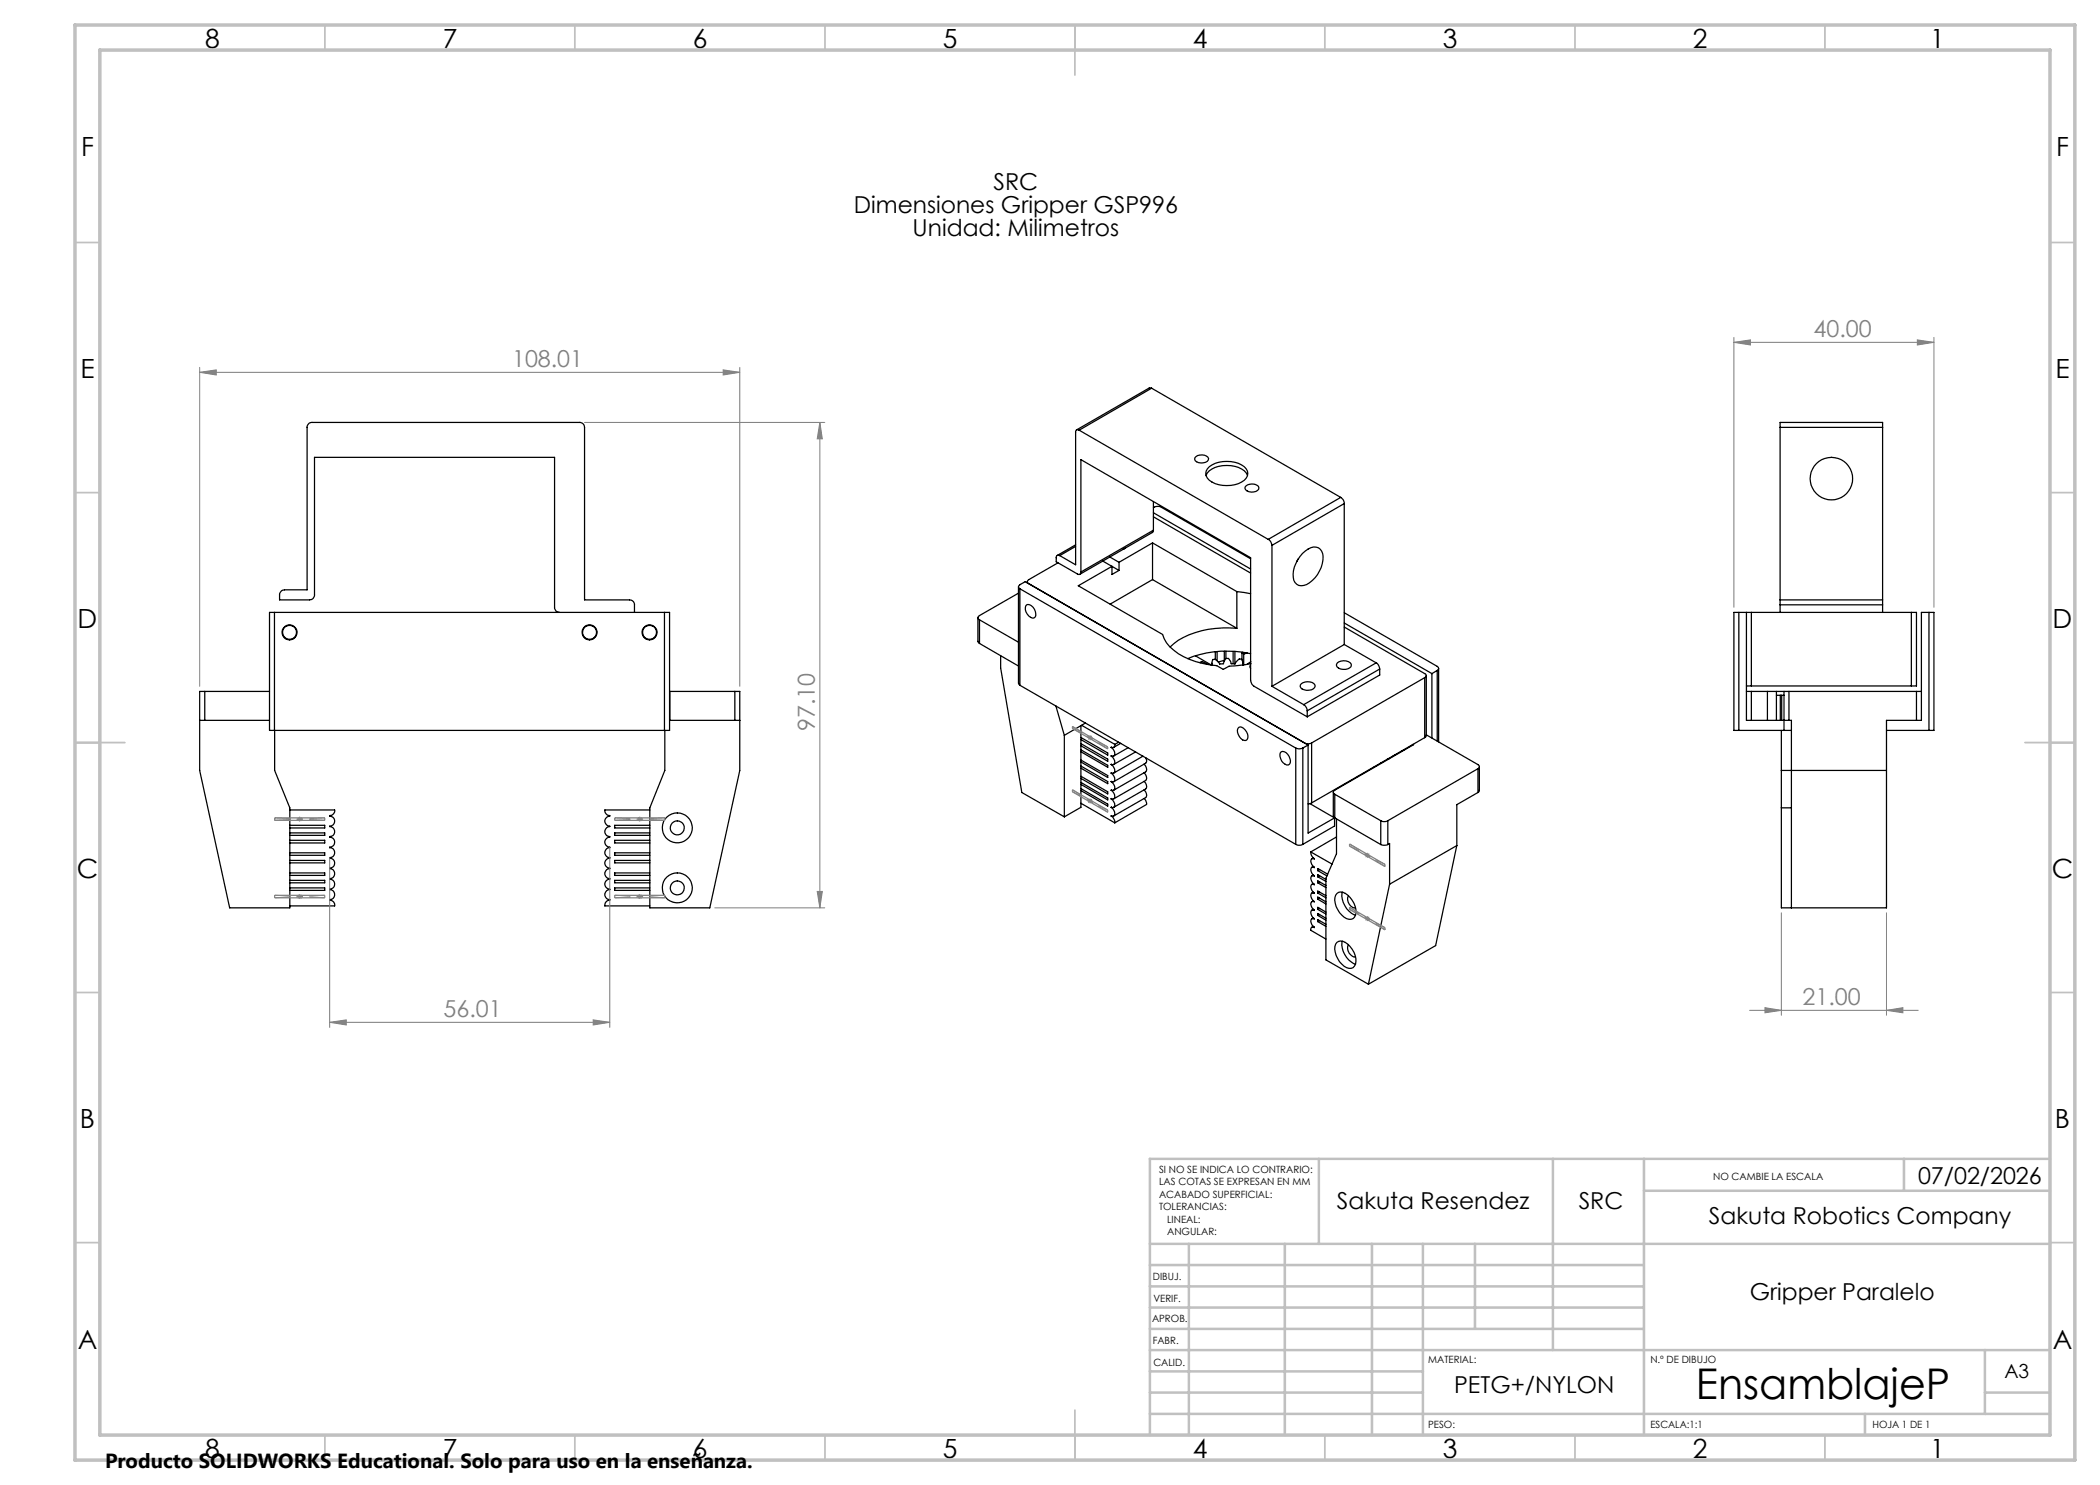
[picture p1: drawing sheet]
<svg xmlns="http://www.w3.org/2000/svg" width="420mm" height="297mm" viewBox="0 0 420 297" stroke-linecap="round" stroke-linejoin="round" font-family="sans-serif">
<g fill="none" stroke="#000" stroke-width=".25">
<path d="M230.3 77.6h-.5l-14.5 8.4M230.3 77.6l-14.5 8.4M230.3 77.6l37.8 21.9M215.8 86a.42 .42 0 0 0-.5 0 .42 .42 0 0 0-.2 .4v26.6l-3.2-1.9M215.8 86l37.8 21.9M239.2 91.3a1.79 1.79 0 0 1 2.5 .4 1.53 1.53 0 0 1-2.4 .7l-.4-.5zM241.2 95.1a4 4 0 0 1 4.2-2 4 4 0 0 1 4.1 2M241.9 93.3a6.3 6.3 0 0 1 6.9 0 1.74 1.74 0 0 1 .7 1.7 1.74 1.74 0 0 1-1.2 1.4 6 6 0 0 1-6.8-.8 1.61 1.61 0 0 1 .4-2.3zM249.2 97.2a2.02 2.02 0 0 1 2.5 .1 .67 .67 0 0 1-.5 1 1.71 1.71 0 0 1-2.2-.6zM268.1 99.5a1.38 1.38 0 0 1 .8 1.2M268.1 99.5l-14.5 8.4M356 85.5v-1h20.5v1"/>
<path d="M356 85.5v34.5M356 85.5h20.5M376.5 85.5v34.5M203.7 117.4v19.2l.3 .5M203.7 118.6l-7.8 4.5a.44 .44 0 0 0-.3 .4 .44 .44 0 0 0 .3 .5M204 117.8a.43 .43 0 0 1-.3-.5 .43 .43 0 0 1 .3-.4l1-.6 56.6 32.7M204 117.8l55.2 31.8M204 117.8v19.3M205.5 116.3v.3M211.6 112.6l-5.8 3.3a.42 .42 0 0 0-.3 .4 .42 .42 0 0 0 .3 .4l55.1 31.9a1.5 1.5 0 0 0 1.4 0M211.9 111.1a.44 .44 0 0 0-.5 0 .44 .44 0 0 0-.2 .4v.9l4.3 2.4a.42 .42 0 0 0 .5 .1 .42 .42 0 0 0 .2-.5M215.1 109l-3.6 2.1"/>
<path d="M215.1 109.3l-3.2 1.8M216.2 114.4v-22.5l33.9 19.6v24.5a1.6 1.6 0 0 0 .7 1.3l10.6 6.1M220.6 112.2l1.8 1.1M222 111.4l1.8 1.1M222.4 113.3l-6.7 3.9 16.8 9.7a8 8 0 0 0 5.4 5 19.8 19.8 0 0 0 5.4 1.2l1.4 .8 1.1-.7 4.4-.5M222.4 113.3v1.6l1.4-.8M222.4 113.3l1.4 .8M223.8 112.5v1.6M225 109.6l-.4 .3M230.5 108.6l16.9 9.7M230.5 108.6l-6.7 3.9M230.5 115.9l-8.5 4.9"/>
<path d="M230.5 115.9l16.9 9.8M230.5 108.6v7.3M230.7 106l-.2 .5-14.5 8.4M230.7 101.5a1.56 1.56 0 0 1 1.6 0l17.8 10.3M230.7 106l-14.5 8.4M230.7 100.3v5.7M230.7 103.4l19.4 11.2M230.7 102.5l19.4 11.3M247.4 118.3l2.7 .4M247.4 118.3v7.4M253.6 107.9a1.53 1.53 0 0 1 .8 1.2M254.4 109.1v28.2"/>
<path d="M259.6 111.8l-.2 .5M260.5 110.7a2.91 2.91 0 0 1 3.2-1.1 2.66 2.66 0 0 1 .7 3.2 6 6 0 0 1-3.6 4.3 1.63 1.63 0 0 1-2.1-1.6 6.1 6.1 0 0 1 1.8-4.8zM268.9 100.7l-14.5 8.4M268.9 100.7v28.2M356 120v1M356 120h20.5M376.5 120v1M41 138.3h-1.1v15.8l6 27.5h12.1v-20l-3.1-7.5v-8M41 138.3h12.9M41 138.3v5.8M54.9 122.5h-1v23.6h1M54.9 122.5v23.6"/>
<path d="M54.9 122.5h78M111.9 122.5a.97 .97 0 0 1-1-1v-30h-48v27.5a.96 .96 0 0 1-1 1h-6v-1a1.02 1.02 0 0 1 1-1h4.5v-32.5a.96 .96 0 0 1 1-1h53.5a.96 .96 0 0 1 1 1v34.5h9a.96 .96 0 0 1 1 1v1.5M132.9 122.5h1v23.6h-1M132.9 122.5v23.6M133.9 138.3h13.1M133.9 138.3v5.8M147 138.3h1v15.8l-6 27.5h-12v-20l3-7.5v-8M147 138.3v5.8M195.6 123.5v4.8l.3 .4M195.9 124l7.8 4.4M195.9 124v4.7M195.9 128.7l7.8 4.5"/>
<path d="M200.1 131.1v2.5l4.3 24.9 8.5 4.9M204 137.1l55.2 31.8M205.3 121a1.76 1.76 0 0 1 1.7 2.4 1.01 1.01 0 0 1-1.5-.6 1.53 1.53 0 0 1-.2-1.8zM239.1 131.2l3.2 1.8h.1v-.4a.51 .51 0 0 1 .4-.7 1.44 1.44 0 0 1 1.1 .9h.3a.52 .52 0 0 0 .7-.6l.3-.5M240 132.6l.5-.3 .9 .6M242.4 132.6v.4M243.1 130.3v1.6M243.4 130.3v1.8M244.9 130.2v2M244.9 132.1l-1.2 .3M245.2 130.2v1.5M245.2 131.7h.2a.57 .57 0 0 1 .7 .5v.1a.44 .44 0 0 0 .2 .4 .44 .44 0 0 0 .5 0l.2 .1"/>
<path d="M246.6 130.3v2.4M247 132.8l.3-.5a.67 .67 0 0 1 .9-.4 .67 .67 0 0 1 .3 .9l.2 .2M247 130.3v2.5M247.4 125.7a18.1 18.1 0 0 0-12.6 3l-.8 .7M248.4 130.6l.3 .2M248.4 130.6v1.4M248.5 130.5l-.1 .1M248.5 132.7v.3M248.7 130.8v2.2M249.4 130.6l-.7 .2M250.1 132.9l-.1 .3 .1 .5M250.1 130.7a21 21 0 0 0-12.5 1"/>
<path d="M250.2 132.4l-.8 .5M254.4 137.3l6.3 3.6M260.2 136.8a2.08 2.08 0 0 1 2.8 .1 .9 .9 0 0 1-1.2 1.1 1.73 1.73 0 0 1-1.8-.7zM267.5 132.6a2.08 2.08 0 0 1 2.7 .2 1.17 1.17 0 0 1-1.6 1.1 1.16 1.16 0 0 1-1.3-1zM268.9 125.4l16 9.3a.42 .42 0 0 1 .4 .4 .42 .42 0 0 1-.4 .4M268.9 122.6l18.5 10.7a.43 .43 0 0 1 .3 .4 .43 .43 0 0 1-.3 .4M268.9 128.9l-14.5 8.4M268.9 128.9l6.3 3.7M268.9 124.6l17.5 10.1M275.2 132.6a1.6 1.6 0 0 1 .7 1.2M275.2 132.6l-14.5 8.3M275.9 133.8l-14.5 8.4"/>
<path d="M275.9 133.8v1.2l-14.5 8.4M284.9 135.5l-22.6 13.1M284.9 135.5v12M285.3 135.1v12l-.4 .4M286.4 134.7v12.9M287.4 134.1l-1 .6M287.4 134.1v14.1M287.7 133.7v14.7M347.8 122.5h-1v23.6h1M347.8 122.5h1.5M347.8 122.5v23.6M349.3 122.5h1"/>
<path d="M349.3 137.2h1M349.3 122.5v21.6h8.5M349.3 138.3h1M350.3 122.5h32M350.3 138.3h6.5M350.3 122.5v14.7M350.3 138.3v5.8M350.3 137.2h32M353.5 138.3v5.8M355.3 139.1h.8M355.3 138.3v5.8M356 121v1.5"/>
<path d="M356 121h20.5M356.1 139.1h.2M356.1 139.1v5M356.3 139.1h.5M356.3 139.1v5M356.8 138.3h1M356.8 138.3v7.8M357.8 138.3h25.5M357.8 138.3v5.8M376.5 121v1.5M382.3 122.5h1v14.7h-1M382.3 122.5v14.7"/>
<path d="M383.3 138.3h1M383.3 138.3v5.8M385.8 122.5h1v23.6h-1M385.8 122.5h-1.5v21.6h-1M385.8 122.5v23.6M39.9 144.1h1.1M41 144.1h12.9M54.9 146.1h78M133.9 144.1h13.1M147 144.1h1M211.2 141.2l1.7 5.9M212.9 147.1v16.3"/>
<path d="M216.2 145.1v16.4l-3.3 1.9M216.2 156.5l5.3 3.1v.4l-5.3-3.1M216.2 147.5l5.3 3.1v.4l-5.3-3.1M216.2 148.7l5.3 3.1v.5l-5.3-3.1M216.2 150l5.3 3.1v.4l-5.3-3.1M216.2 152l5.3 3.1v.4l-5.3-3.1M216.2 153.2l5.3 3.1v.4l-5.3-3.1M216.2 155.3l5.3 3.1v.4l-5.3-3.1M216.2 157.7l5.3 3.1v.4l-5.3-3.1M216.2 145.1l-3.3 2M216.3 145.1l6.7 3.8M217.1 144.6l-.9 .5"/>
<path d="M222.2 149.5a1.16 1.16 0 0 1 .5 1.7l-.5-.1v.1M222.2 151.2a1.13 1.13 0 0 1 .5 1.7h-.5M222.2 152.9a1.16 1.16 0 0 1 .5 1.7l-.5-.1v.2M222.2 154.7a1.16 1.16 0 0 1 .5 1.6h-.5M222.2 156.3a1.16 1.16 0 0 1 .5 1.7l-.5 .1M222.2 158.1a1.16 1.16 0 0 1 .5 1.7l-.5-.1v.1M222.2 159.8a1.13 1.13 0 0 1 .5 1.7h-.5M222.3 149.5h-.1M222.3 151.2h-.1M222.3 152.9h-.1M222.3 154.6l-.1 .1M222.3 156.3h-.1"/>
<path d="M222.3 158l-.1 .1M222.3 159.7l-.1 .1M223 148.9a.47 .47 0 0 1-.2 .5 .47 .47 0 0 1-.6 0v.1M223.7 148.4l-.7 .5M224.2 148.7l-1.5 .8M225.6 149.5l-2.9 1.7M227.1 150.4l-4.4 2.5M228.6 151.2l-5.9 3.4M228.8 152.8l.1 .1a1.17 1.17 0 0 1 .2 1.5l-6.4 3.6M228.8 154.5l.1 .1a1.17 1.17 0 0 1 .2 1.5l-6.4 3.7M228.8 156.3h.1a1.11 1.11 0 0 1 .2 1.5l-6.4 3.7M228.8 158h.1a1.17 1.17 0 0 1 .2 1.5l-6.4 3.7"/>
<path d="M228.8 159.7l.4 .5 .1 .7-6.3 3.7M229.2 151.5a.85 .85 0 0 1-.1 1.1l-6.4 3.7M247.8 145.5a1.65 1.65 0 0 1 1.8 1.7l-.2 .7a.98 .98 0 0 1-1.5-.5 1.53 1.53 0 0 1-.1-1.9zM256.3 150.4a1.76 1.76 0 0 1 1.6 2.4 .85 .85 0 0 1-1.2-.2 1.72 1.72 0 0 1-.4-2.2zM259.2 149.6a1.5 1.5 0 0 0 1.4 0M259.2 149.6v19.3M260.6 149.6v19.3M260.7 140.9a1.6 1.6 0 0 1 .7 1.3M261.4 142.2v1.2M261.6 149l-1 .6M261.6 149v17.6l5.3-3M262.3 148.6v12"/>
<path d="M266.7 158.4v4.8l.2 .4M266.9 158.9l9.3 5.2M266.9 158.9v4.7M274.8 153.4l.1 .1M276.2 152.6h.1M277.8 151.8l-.4 .1M278.6 151.2v.1M279 151v.1M280.4 150.2v.1M280.7 150v.1M282.5 149v.1M282.6 148.9h.1l-15.8 9.1a.43 .43 0 0 0-.2 .4 .43 .43 0 0 0 .2 .5"/>
<path d="M284.9 147.5l-22.6 13.1M285.3 147l10.3 5.9a.43 .43 0 0 1 .3 .4 .43 .43 0 0 1-.3 .4M295.6 153.7l-18 10.4M295.6 153.7v4.8M295.6 158.5l-4.2 2.4v8.2M295.9 153.3v4.9l-.3 .3M347.8 146.1h10.5M356.3 154.1h21M357.8 144.1h.5v37.5M377.3 146.1h8.5M383.3 144.1h-6v37.5h-21v-35.5M58 162h8.9a.97 .97 0 0 1-1 1.1v.1a1.04 1.04 0 0 1 1 1.1 1.04 1.04 0 0 1-1 1 1.01 1.01 0 0 1 1 1 1.01 1.01 0 0 1-1 1v.1a1.01 1.01 0 0 1 1 1 1.01 1.01 0 0 1-1 1v.1a.99 .99 0 0 1 1 1 .99 .99 0 0 1-1 1v.1a1.01 1.01 0 0 1 1 1 1.01 1.01 0 0 1-1 1v.1a.99 .99 0 0 1 1 1 .99 .99 0 0 1-1 1v.1a1.01 1.01 0 0 1 1 1 1.01 1.01 0 0 1-1 1v.1a.99 .99 0 0 1 1 1 .99 .99 0 0 1-1 1v.1a.98 .98 0 0 1 1 1.2h-8.9"/>
<path d="M58 172.1h6.9v.5h-6.9M58 168.1h6.9v.5h-6.9M58 166.6h6.9v.5h-6.9M58 170.6h6.9v.5h-6.9M58 176.1h6.9v.5h-6.9M58 174.6h6.9v.5h-6.9M58 177.6h6.9v.5h-6.9M58 165.1h6.9v.5h-6.9M130 162h-9a1.03 1.03 0 0 0 1 1.1v.1a1.04 1.04 0 0 0-1 1.1 1.04 1.04 0 0 0 1 1 1.01 1.01 0 0 0-1 1 1.01 1.01 0 0 0 1 1v.1a1.01 1.01 0 0 0-1.1 1 1.01 1.01 0 0 0 1.1 1v.1a.99 .99 0 0 0-1 1 .99 .99 0 0 0 1 1v.1a1.01 1.01 0 0 0-1.1 1 1.01 1.01 0 0 0 1.1 1v.1a.99 .99 0 0 0-1 1 .99 .99 0 0 0 1 1v.1a1.01 1.01 0 0 0-1 1 1.01 1.01 0 0 0 1 1v.1a.99 .99 0 0 0-1 1 .99 .99 0 0 0 1 1v.1a1.03 1.03 0 0 0-1 1.2h9M130 172.1h-7.1v.5h7.1M130 165.1h-7.1v.5h7.1M130 166.6h-7.1v.5h7.1"/>
<path d="M130 168.1h-7.1v.5h7.1M130 170.6h-7.1v.5h7.1M130 174.6h-7.1v.5h7.1M130 176.1h-7.1v.5h7.1M130 177.6h-7.1v.5h7.1M216.2 160.7l6.8 3.9M222.2 161.5a1.16 1.16 0 0 1 .5 1.7h-.5M222.2 163.2a1.61 1.61 0 0 1 .8 1.4M222.3 161.5h-.1M222.3 163.2h-.1M259.2 168.9a1.5 1.5 0 0 0 1.4 0M262 160.7l4.9 2.9"/>
<path d="M262.1 170.4a1.87 1.87 0 0 0 .8 1.4l-.3-.1a.56 .56 0 0 0-.4 .8l.7 1h-.5a1.33 1.33 0 0 0 .5 1.7l-.3-.1a.56 .56 0 0 0-.4 .9l.7 .9h-.5a1.33 1.33 0 0 0 .5 1.7h-.5a1.33 1.33 0 0 0 .5 1.8l-.3-.1a.56 .56 0 0 0-.4 .8l.7 1-.5-.1a1.33 1.33 0 0 0 .5 1.8h-.5a1.34 1.34 0 0 0 .5 1.7 .45 .45 0 0 0-.6 0 .45 .45 0 0 0-.2 .6l3.1 1.7M262.1 170.4l4.3 2.4M262.3 160.6l-.7 .2M262.7 171.6l-.3 .2M262.7 173.3l-.3 .2M262.7 175l-.3 .2M262.7 176.7l-.3 .2M262.7 178.4l-.3 .2M263.6 179.8l1.6 1M263.6 179.8v-.4l1.6 1M263.6 174.1v-.4l1.9 1.1M263.6 175.4v-.5l1.6 1"/>
<path d="M263.6 176.6v-.4l1.6 .9M263.6 178.6v-.4l1.6 .9M263.6 176.6l1.6 .9M263.6 175.4l1.6 .9M263.6 178.6l1.6 1M263.6 174.1l1.8 1.1M263.9 176.4l-.3 .2M263.9 173.9l-.3 .2M263.9 175.2l-.3 .2M263.9 178.4l-.3 .2M263.9 179.6l-.3 .2M266.9 163.6v1.6l-6.3 3.7"/>
<path d="M266.9 163.6l9.3 5.3M267.3 167.4l-5.2 3M267.3 163.8v6.9l-2.1 4.9v16.4l8.5 4.8M267.4 178.7a1.88 1.88 0 0 1 2.6 .8 3.7 3.7 0 0 1 .9 3.9 1.65 1.65 0 0 1-2.5-.4 4 4 0 0 1-1.3-3.9zM268.5 178.4a4.3 4.3 0 0 0 2.6 4.6M269.7 179.2a1.7 1.7 0 0 0 1.4 2.4M276.2 168.9l.4 .1 1-.1M276.2 164.1a1.5 1.5 0 0 0 1.4 0M276.2 164.1v4.8M277.6 164.1v4.8M277.6 168.9l.3-.2v8.1M277.9 176.8l-4.2 20"/>
<path d="M291.4 169.1l-13.5 7.7M291.4 169.1l-4.3 20-13.4 7.7M356.3 161.6h2M262.7 180.2l-.3 .1M262.7 181.9l-.3 .1M262.7 183.6l-.3 .2M262.7 185.3l-.3 .2M263.6 181.9v-.4l1.6 .9M263.6 183.1v-.4l1.6 1M263.6 184.3v-.4l1.6 1M263.6 183.1l1.6 .9M263.6 181.9l1.6 .9"/>
<path d="M263.6 184.3l1.6 1M263.9 181.7l-.3 .2M263.9 182.9l-.3 .2M263.9 184.1l-.3 .2M267.4 188.5a1.93 1.93 0 0 1 2.6 .8 3.6 3.6 0 0 1 .9 3.9 1.61 1.61 0 0 1-2.5-.4 4.1 4.1 0 0 1-1.3-4zM268.5 188.2a4.3 4.3 0 0 0 2.6 4.6M269.7 189a1.7 1.7 0 0 0 1.4 2.4"/>
<circle cx="366.3" cy="95.7" r="4.2"/>
<circle cx="57.9" cy="126.5" r="1.5"/>
<circle cx="57.9" cy="126.5" r="1.41"/>
<circle cx="117.9" cy="126.5" r="1.5"/>
<circle cx="117.9" cy="126.5" r="1.41"/>
<circle cx="129.9" cy="126.5" r="1.5"/>
<circle cx="129.9" cy="126.5" r="1.41"/>
<circle cx="135.4" cy="177.6" r="1.41"/>
<circle cx="135.4" cy="165.6" r="2.99"/>
<circle cx="135.4" cy="177.6" r="2.99"/>
<circle cx="135.5" cy="165.6" r="1.4"/>
</g>
<g fill="none" stroke="#808080" stroke-width=".2">
<path d="M39.9 74.5l3.4-.5v1zM39.9 73.5v63.8M39.9 74.5h108.1M144.6 74l3.4 .5-3.4 .5zM148 73.5v63.8M346.8 68.5l3.3-.5v1zM346.8 67.5v54M346.8 68.5h40M383.5 68l3.3 .5-3.3 .5zM386.8 67.5v54M116.9 84.5h48.1M164 84.5l.5 3.3h-1.1z"/>
<path d="M164 84.5v97.1M217.5 147.5h1M217.7 147.2l.7 .7M217.7 159.8l.7 .7M218 147v1.1M218 159.7v1M218.4 147.2l-.7 .7M218.4 159.8l-.7 .7M59.4 163.8h1M59.4 179.3h1M59.6 163.5l.7 .7M59.6 179l.7 .7"/>
<path d="M59.9 163.3v1M59.9 178.8v1M60.3 163.5l-.7 .7M60.3 179l-.7 .7M65.9 171.5v34M122 169.4v36.1M127.5 163.8h.9M127.5 179.3h.9M127.6 163.5l.7 .7M127.6 179l.7 .7M128 163.3v1M128 178.8v1"/>
<path d="M128.3 163.5l-.7 .7M128.3 179l-.7 .7M163.4 178.3h1.1l-.5 3.3zM217.5 160.2h1M273 171.1h1M273.1 170.7l.7 .7M273.5 170.6v1M273.8 170.7l-.7 .7M142.9 181.6h22.1M273 183.7h1M273.1 183.4l.7 .7M273.5 183.2v1"/>
<path d="M273.8 183.4l-.7 .7M356.3 182.6v20.5M377.3 182.6v20.5M65.9 204.5l3.4-.5v1zM65.9 204.5h56.1M118.6 204l3.4 .5-3.4 .5zM349.9 202.1h33.7M353 201.5l3.3 .6-3.3 .5zM377.3 202.1l3.3-.6v1.1z"/>
</g>
<path d="M55 163.6l10 .5M55 164.1l10-.5M55 179.1l10 .5M55 179.6l10-.5M133 163.6l-10 .5M133 164.1l-10-.5M133 179.1l-10 .5M133 179.6l-10-.5" fill="none" stroke="#808080" stroke-width=".2" stroke-dasharray="15.2 1.3 1.3 1.3" stroke-dashoffset="12.1" stroke-linecap="butt"/>
<path d="M214.5 145.3l7.1 4.5M214.5 157.9l7.1 4.5M277 173.3l-7.1-4.5M277 185.9l-7.1-4.4" fill="none" stroke="#808080" stroke-width=".2" stroke-dasharray="15.2 1.3 1.3 1.3" stroke-dashoffset="13" stroke-linecap="butt"/>
<path d="M214.5 145.7l7.1 3.7M214.5 158.3l7.1 3.7M277 172.9l-7.1-3.7M277 185.5l-7.1-3.6" fill="none" stroke="#808080" stroke-width=".2" stroke-dasharray="15.2 1.3 1.3 1.3" stroke-dashoffset="13.2" stroke-linecap="butt"/>
<path d="M214.5 145.3l7 4.1v.4l-7-4.1zM214.5 158l7 4v.5l-7-4.1zM54.9 163.6h10v.5h-10zM54.9 179.1h10v.5h-10zM122.9 163.6h10.1v.5h-10.1zM122.9 179.1h10.1v.5h-10.1zM269.9 168.8l7.1 4.1v.4l-7.1-4.1zM269.9 181.5l7.1 4.1v.4l-7.1-4.1z" fill="none" stroke="#808080" stroke-width=".25"/>
<g fill="none" stroke="#c0c0c0" stroke-width=".35">
<path d="M65 5v5M115 5v5M165 5v5M215 5v10M265 5v5M315 5v5M365 5v5M15 48.5h5M410 48.5h5M15 98.5h5M410 98.5h5M15 148.5h10"/>
<path d="M405 148.5h10M15 198.5h5M410 198.5h5M15 248.5h5M410 248.5h5M65 287v5M115 287v5M165 287v5M215 282v10M265 287v5M315 287v5M365 287v5"/>
</g>
<g fill="none" stroke="#c0c0c0" stroke-width=".5">
<path d="M263.8 231.8v17M310.6 231.8v38.2M328.8 231.8v55.2M328.8 238.2h81.2M380.8 231.8v6.4M410 231.8h-180v55.2M230 248.8h180M230 257.3h98.8M230 253h98.8M237.8 248.8v38.2M257 248.8v38.2M274.4 248.8v38.2"/>
<path d="M284.6 248.8v38.2M295 248.8v17M230 265.8h98.8M230 261.5h98.8M230 278.5h54.6M230 274.3h54.6M230 270h180M397 278.5h13M397 270v12.8M230 282.8h180M373 282.8v4.2"/>
</g>
<path d="M15 5h400v287h-400zM20 10h390v277h-390z" fill="none" stroke="#c0c0c0" stroke-width=".7"/>
<g fill="#808080">
<path d="M65.9 204.5l3.4-.5v1zM118.6 204l3.4 .5-3.4 .5zM39.9 74.5l3.4-.5v1zM144.6 74l3.4 .5-3.4 .5z"/>
<path d="M164 84.5l.5 3.3h-1.1zM163.4 178.3h1.1l-.5 3.3z"/>
<path d="M346.8 68.5l3.3-.5v1zM383.5 68l3.3 .5-3.3 .5zM353 201.5l3.3 .6-3.3 .5zM377.3 202.1l3.3-.6v1.1z"/>
</g>
<text font-size="8.5" x="339.2" y="279.7">EnsamblajeP</text>
<g font-size="5.3">
<text x="41" y="9.5">8</text>
<text x="88.5" y="9.5">7</text>
<text x="138.5" y="9.5">6</text>
<text x="188.5" y="9.5">5</text>
<text x="238.5" y="9.5">4</text>
<text x="288.5" y="9.5">3</text>
<text x="338.5" y="9.5">2</text>
<text x="386" y="9.5">1</text>
<text x="16.2" y="31.3">F</text>
<text x="411.2" y="31.3">F</text>
<text x="16.1" y="75.5">E</text>
<text x="411.1" y="75.5">E</text>
<text x="15.5" y="125.5">D</text>
<text x="410.5" y="125.5">D</text>
<text x="15.4" y="175.5">C</text>
<text x="410.4" y="175.5">C</text>
<text x="16" y="225.5">B</text>
<text x="411" y="225.5">B</text>
<text x="15.5" y="269.8">A</text>
<text x="410.5" y="269.8">A</text>
<text x="41" y="291.5">8</text>
<text x="88.5" y="291.5">7</text>
<text x="138.5" y="291.5">6</text>
<text x="188.5" y="291.5">5</text>
<text x="238.5" y="291.5">4</text>
<text x="288.5" y="291.5">3</text>
<text x="338.5" y="291.5">2</text>
<text x="386" y="291.5">1</text>
</g>
<g font-size="4.7">
<text x="198.7" y="38.1">SRC</text>
<text x="170.8" y="42.6">Dimensiones Gripper GSP996</text>
<text x="182.5" y="47.1">Unidad: Milimetros</text>
<text x="383.6" y="236.7">07/02/2026</text>
<text x="267.4" y="241.7">Sakuta Resendez</text>
<text x="315.7" y="241.7">SRC</text>
<text x="341.8" y="244.7">Sakuta Robotics Company</text>
<text x="349.9" y="260">Gripper Paralelo</text>
<text x="290.8" y="278.5">PETG+/NYLON</text>
</g>
<g font-size="4.7" fill="#808080">
<text x="362.7" y="67.4">40.00</text>
<text x="102.4" y="73.4">108.01</text>
<text x="163" y="146.2" transform="rotate(-90 163 146.2)">97.10</text>
<text x="88.7" y="203.4">56.01</text>
<text x="360.5" y="201">21.00</text>
</g>
<text font-size="4.1" x="21" y="293.7">Producto SOLIDWORKS Educational. Solo para uso en la enseñanza.</text>
<text font-size="3.9" x="400.9" y="275.5">A3</text>
<g font-size="2">
<text x="231.8" y="234.6">SI NO SE INDICA LO CONTRARIO:</text>
<text x="231.8" y="237.1">LAS COTAS SE EXPRESAN EN MM</text>
<text x="231.8" y="239.6">ACABADO SUPERFICIAL:</text>
<text x="342.6" y="236">NO CAMBIE LA ESCALA</text>
<text x="231.8" y="242.1">TOLERANCIAS:</text>
<text x="233.4" y="244.6">LINEAL:</text>
<text x="233.4" y="247.1">ANGULAR:</text>
<text x="230.6" y="256.1">DIBUJ.</text>
<text x="230.7" y="260.3">VERIF.</text>
<text x="230.4" y="264.4">APROB.</text>
<text x="230.5" y="268.8">FABR.</text>
<text x="230.7" y="273.1">CALID.</text>
<text x="285.6" y="272.5">MATERIAL:</text>
<text x="330.1" y="272.5">N.º DE DIBUJO</text>
<text x="285.6" y="285.5">PESO:</text>
<text x="330.1" y="285.6">ESCALA:1:1</text>
<text x="374.5" y="285.6">HOJA 1 DE 1</text>
</g>
</svg>
